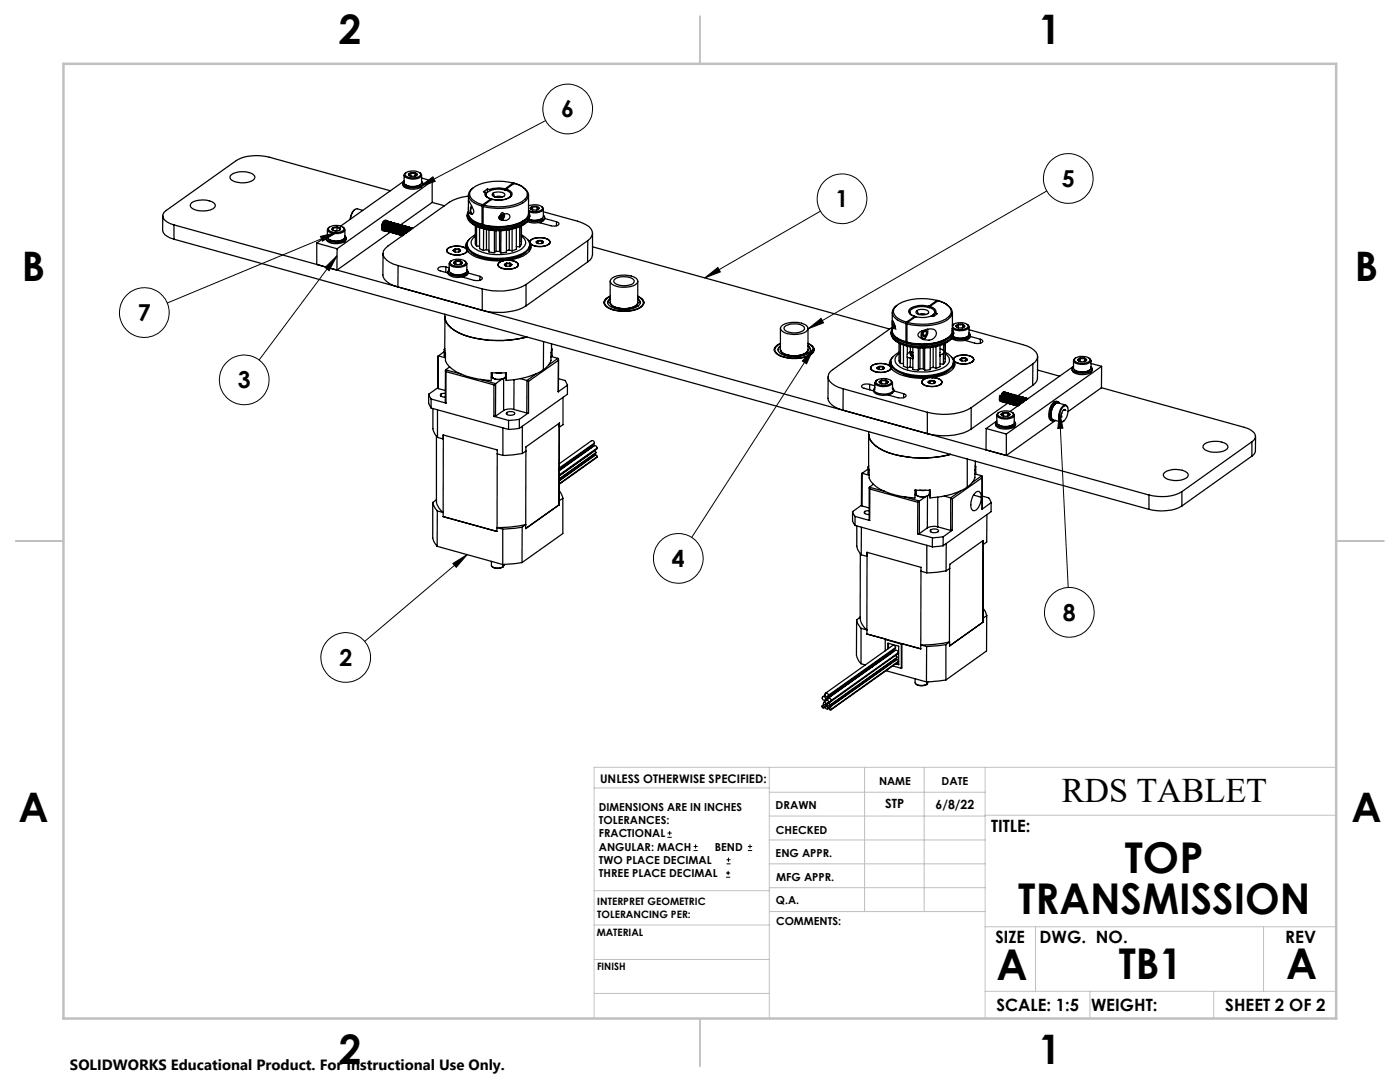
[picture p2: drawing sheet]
<svg xmlns="http://www.w3.org/2000/svg" width="279mm" height="216mm" viewBox="0 0 279 216" stroke-linecap="round" stroke-linejoin="round" font-family="sans-serif">
<g fill="none" stroke="#000" stroke-width=".2">
<path d="M83.7 37.3l2.7-2 .5 .9zM108.9 24.1l-25.2 13.2M208.9 38.1l-47.6 27.5M64 47.2l3.2-.8-2.9 1.7zM64.9 53.4l2.3-2.4-1.5 3zM67.2 46.4l-33.8 14.1M67.2 51l-15.5 20.8M140.7 55.5l2.6-2.1 .5 .9zM163.8 42.1l-23.1 13.4M161.3 65.6l2.6-2.1 .5 .9zM162.3 69.5l-1.3 3.1-.9-.6zM162.3 69.5l-24.3 37.7"/>
<path d="M211.5 82.2l.6 3.2-1 .1zM211.5 82.2l1.7 35M90.4 112.4l2.8-1.7-2.1 2.5zM93.2 110.7l-20.4 17.3M133.2 167.1h.9M133.2 166.2h.9M133.6 165.8v.9M138.4 169.7h.8M138.4 168.9h.8M138.8 168.5v.8M144.9 175h.8M144.9 174.2h.8"/>
<path d="M145 172.4h.8M145 171.6h.8M145.3 173.8v.8M145.4 171.1v.9M149.3 169.7h.8M149.3 168.9h.8M149.7 168.5v.8"/>
<circle cx="113.3" cy="21.7" r="5"/>
<circle cx="168" cy="39.7" r="5"/>
<circle cx="213.2" cy="35.6" r="5"/>
<circle cx="28.8" cy="62.4" r="5"/>
<circle cx="48.7" cy="75.8" r="5"/>
<circle cx="135.4" cy="111.4" r="5"/>
<circle cx="69" cy="131.2" r="5"/>
<circle cx="213.4" cy="122.2" r="5"/>
</g>
<g fill="none" stroke="#c0c0c0" stroke-width=".2">
<path d="M118.6 157.2h34.9M153.5 153.1v50.1M153.5 158.1h43.1M172.5 153.1v28.8M184.4 153.1v28.8M196.6 153.1v50.1M266.7 153.1h-148.1v50.1M118.6 177.7h35M153.5 167.6h43.1M153.5 162.8h43.1M153.5 172.4h43.1M153.5 177.1h43.1"/>
<path d="M196.6 162.7h70.1M118.6 198.2h34.9M118.6 191.5h34.9M118.6 184.6h35M153.6 181.9h43M196.6 197.8h70.1M196.6 184.9h70.1M206.7 184.9v12.9M217.5 197.8v5.4M242.2 197.8v5.4M252.2 184.9v12.9"/>
</g>
<path d="M139.7 3.2v9.5M3.1 107.9h9.6M266.7 107.9h9.5M139.7 203.2v9.6" fill="none" stroke="#c0c0c0" stroke-width=".25"/>
<path d="M12.7 12.7h254v190.5h-254z" fill="none" stroke="#c0c0c0" stroke-width=".5"/>
<path d="M140.7 55.5l2.6-2.1 .5 .9zM90.4 112.4l2.8-1.7-2.1 2.5zM64 47.2l3.2-.8-2.9 1.7zM83.7 37.3l2.7-2 .5 .9zM64.9 53.4l2.3-2.4-1.5 3zM161.3 65.6l2.6-2.1 .5 .9zM162.3 69.5l-1.3 3.1-.9-.6zM211.5 82.2l.6 3.2-1 .1z" fill="#000"/>
<g fill="none" stroke="#000" stroke-width=".25">
<path d="M46.2 34.9a4.3 4.3 0 0 1 4.4 0l.2 .3a.94 .94 0 0 1-.8 1 4.3 4.3 0 0 1-4-.5l-.1-.6zM77.9 38.1l-24.2-6.7a9.2 9.2 0 0 0-6.5 .6l-14 10a1.26 1.26 0 0 0-.7 1.2 1.26 1.26 0 0 0 .9 1.1l1.3 .6M80.4 36.6a.91 .91 0 0 0 1.1 1 2.99 2.99 0 0 0 2.8-.5l.1-.5M80.6 35v1.4a1.74 1.74 0 0 0 2.1 .8 1.38 1.38 0 0 0 1.4-.8v-1.4M80.6 36.2l-.2 .3a1.03 1.03 0 0 0 1.1 .9l1.1 .1a1.71 1.71 0 0 0 1.8-1l-.3-.3M80.6 36.1l-12.6 9M80.9 36.8a2.74 2.74 0 0 0 3 0M81 34.5a.49 .49 0 0 0-.2 .8 2.89 2.89 0 0 0 3.2-.1 .49 .49 0 0 0-.3-.7M81.1 34.4a2.56 2.56 0 0 1 2.9 .3 .96 .96 0 0 1-1.1 .8 2.14 2.14 0 0 1-2.1-.6zM81.5 34.8a1.19 1.19 0 0 0 1.8 0M81.5 34.8l.2 .3M82 34.5h.8"/>
<path d="M82 34.5l-.5 .3M82 34.5l.5 .1 .3-.1M82 34.5v.6M82.8 34.5l.5 .3M82.8 34.5v.6M83.3 34.8l-.3 .3M84.1 35.5l2.2 .6M86.3 36.1l-19 13.5M86.3 36.1v4.3M93.5 39.1l-.4 .1a8.6 8.6 0 0 0-3.4 1.2l-12.3 8.7a1.61 1.61 0 0 0-.2 2.8l1.3 .8 .9 .3M93.5 38.9v1.3M94.4 37.5a1.63 1.63 0 0 0-.9 1.7 1.63 1.63 0 0 0 1.2 1.3l1.5 .6"/>
<path d="M96.9 38.4l-.1 .4 .1 .3 1 .6M96.9 38.4l.1 .2M97 38.8l.4 .6 .6 .3M97.3 37.7l.3 .1M97.3 37.7l-.8 .6 .4 .1M97.3 37.7v.6M97.3 39.4l-.3-.5a2.53 2.53 0 0 1 2.8-1.2 2.24 2.24 0 0 1 2.2 1.1l-.3 .6M97.6 37.8l.3 .3M97.9 39.7l.2 .1M97.9 39.7l-1.6 1.2M98 39.8h.1M98.1 39.8h.1"/>
<path d="M98.4 38.6a2.2 2.2 0 0 1 2.4 .1v.2a1.93 1.93 0 0 1-2.6 .1v-.2zM98.4 38.6l.4 .7 .5-.1 .9 .1M100.8 37.7a6 6 0 0 0-3.2 .1M100.8 37.7l-.1 .3M101 37.7l1.6-1.1a3.5 3.5 0 0 1 2.6 1.9 2.23 2.23 0 0 1-1.8 2.1 11.5 11.5 0 0 1-6.8 .3M101 37.7a1.11 1.11 0 0 1 1.1 1.4 4 4 0 0 1-4 .7l-1.5 1.1M101 37.7l-.1 .3M102 38.9a2.74 2.74 0 0 1-3 1l-.8-.1M102 38.9h.1M102.4 36.5a10.3 10.3 0 0 0-8.1 1.1 1.47 1.47 0 0 0-.6 1.5 1.47 1.47 0 0 0 1.1 1.1l1.5 .7M102.4 36.5l.2 .2M102.4 36.5l-1.6 1.2"/>
<path d="M102.6 36.7h.1M102.6 36.5l1.8 .8M104.4 37.4a1.62 1.62 0 0 1 1.1 1.6 1.62 1.62 0 0 1-1.2 1.5 11 11 0 0 1-7.9 .7M105.5 38.9v3.7a2.23 2.23 0 0 1-1.5 1.7 12 12 0 0 1-7.6 .5M32.5 43.1v2.8a1.82 1.82 0 0 0 1.5 1.6l.7 .2M34.7 44.9l194.6 53.9M34.7 44.9v2.8M34.7 47.7l194.6 53.9M38.2 40.5a4.5 4.5 0 0 1 4.5 0l.2 .3a.95 .95 0 0 1-.9 1.1l-.5 .1a3.8 3.8 0 0 1-3.4-.7l-.1-.2zM63.2 48.5l4.1 1.1M63.2 48.5v4.3l4 1.1M65.1 47.5a.74 .74 0 0 0 .6 .9 3.4 3.4 0 0 0 3.3-.4l.1-.5"/>
<path d="M65.3 45.8v1.5a1.88 1.88 0 0 0 2.2 .8 1.34 1.34 0 0 0 1.3-.8v-1.4M65.3 47.1l-.2 .3a1.04 1.04 0 0 0 1 .9 2.92 2.92 0 0 0 2.9-.6l.1-.3-.3-.3M65.3 47l-2.1 1.5M65.5 47.7a2.7 2.7 0 0 0 3.1 0M65.7 45.3a2.53 2.53 0 0 1 3 .3 .93 .93 0 0 1-1.1 .8 2.17 2.17 0 0 1-2.1-.6zM65.7 45.3l-.3 .4a.85 .85 0 0 0 1 .8 2.13 2.13 0 0 0 2.4-.6l-.3-.6M66.3 45.8a1.4 1.4 0 0 0 1.4 .1M66.3 45.8l.1 .1M66.4 45.4l-.2 .2 .1 .2M66.4 45.4l-.1 .4M66.4 45.4v.5M67.2 45.3l.7 .2"/>
<path d="M67.2 45.3l-.8 .1M67.2 45.3l-.3 .2-.5-.1M67.2 45.3v.8M67.3 49.6l-.1 4.3M67.9 45.5v.3l-.2 .1M67.9 45.5l-.1 .4M70.8 41.8l-.1 .1a2.44 2.44 0 0 0-.8 1.8M72.4 42l-1.1-.3a2.05 2.05 0 0 0-1.4 2M76.2 45.9h.1M76.4 50.6v4.3a3.4 3.4 0 0 0 3 2.4M76.5 44.2l-.3 .8 .1 .7M76.5 46h.1"/>
<path d="M76.9 44a1.27 1.27 0 0 0-.4 2M77.1 44.2l-.1-.1a.81 .81 0 0 0-.7 1.1v.4l.3 .4M77.1 46.1h.1M77.2 44.1a1.32 1.32 0 0 0-.4 2h.1a1.28 1.28 0 0 1 .4-2l.1 .2M77.2 44.1h.1M77.3 44.1l-.3-.2a1.58 1.58 0 0 0-.7 2.1l.2 .1 .3-.1M77.5 44.2a1.27 1.27 0 0 0-.4 1.9M77.5 44.2h.1M77.7 44.3l-.2-.1a1.34 1.34 0 0 0-.3 1.9M77.7 46.3h.1M77.8 44.3a1.24 1.24 0 0 0-.3 1.9M77.8 44.2l.1 .1"/>
<path d="M77.9 46.3l-10.7 7.6M78 44.4v-.1a.81 .81 0 0 0-.8 1.1v.5l.3 .3M78.1 44.3a1.15 1.15 0 0 0-.4 2M78.2 44.6l-.4 .4-.1 .9M78.3 44.5l-.2-.2a1.42 1.42 0 0 0-.5 2h.4M78.3 46.5h.1M78.4 44.4a1.21 1.21 0 0 0-.3 2 1.28 1.28 0 0 1 .4-2l.1 .2M78.4 44.4h.1M78.6 44.8l-.3 .6 .1 .8M78.7 44.5h-.1a1.38 1.38 0 0 0-.3 2M78.9 44.7l-.1-.1a.85 .85 0 0 0-.8 1l.1 .5 .3 .4M78.9 46.6h.1"/>
<path d="M79 44.6a1.28 1.28 0 0 0-.4 2 1.34 1.34 0 0 1 .4-2l.2 .2M79.2 45a1.21 1.21 0 0 0-.1 1.4M79.3 44.7h-.1a1.38 1.38 0 0 0-.3 1.9M79.3 44.7h.1M79.4 57.3l16.8 4.6M79.4 53l16.8 4.6M79.4 53v4.3M79.5 44.8l-.2-.1a1.28 1.28 0 0 0-.3 1.9M79.5 46.8h.1M79.6 44.8a1.26 1.26 0 0 0-.4 1.9M79.8 44.9l-.1-.1a.81 .81 0 0 0-.7 1.1v.5l.2 .3M79.9 44.8a1.26 1.26 0 0 0-.4 2"/>
<path d="M79.9 44.8h.1M80.1 45l-.2-.2a1.28 1.28 0 0 0-.3 2M80.1 47h.1M80.2 44.9a1.24 1.24 0 0 0-.4 2 1.34 1.34 0 0 1 .4-2l.2 .2M80.2 44.9h.1M80.2 45.2l-.3 .4-.1 .9M80.5 45a1.24 1.24 0 0 0-.4 2M80.7 45.2l-.1-.1a.81 .81 0 0 0-.8 1l.1 .5 .3 .4M80.8 45.1a1.15 1.15 0 0 0-.4 1.9M81 45.3l-.1-.1a.86 .86 0 0 0-.8 1l.2 .8M81.1 45.2h-.1a1.46 1.46 0 0 0-.5 1.7M81.1 45.2h.1"/>
<path d="M81.3 45.3l-.2-.1a1.43 1.43 0 0 0-.6 1.7M81.4 45.3l-.1-.1a1.3 1.3 0 0 0-.6 1.6M81.4 45.2v.1M81.6 45.4l-.1-.1a.81 .81 0 0 0-.8 1.1v.3M81.7 45.3h-.1a1.15 1.15 0 0 0-.6 1.3v-.5l.3-.5M81.8 45.5l-.1-.2a1.15 1.15 0 0 0-.7 1.2M82 45.4l-.4 .3-.3 .6M82 45.4h.1M82.2 45.6l-.2-.2-.4 .2-.2 .7M82.3 45.5h-.3l-.3 .5M82.3 45.5h.1M82.4 45.5l-.3 .1-.3 .4"/>
<path d="M86.3 40.4l-6.4 4.5M86.3 40.4l2.4 .7M89 53.3a1.09 1.09 0 0 0-1.6 .5l.4 .2 1.6 .5M89 53.3l.6 .1M89 53.3v1.1M89.2 50l.2 .4M89.3 49.7a3.4 3.4 0 0 1 3.7-.1l.2 .3a.96 .96 0 0 1-1.1 .9 3.2 3.2 0 0 1-2.8-.6zM89.4 54.5a1.96 1.96 0 0 0 2.3 .9 1.85 1.85 0 0 0 1.7-.9M89.4 54.2v.3M89.6 52.6v1.4a2.38 2.38 0 0 0 3.4 .4l.2-.3v-1.5M89.6 53.8l-.2 .3a1.03 1.03 0 0 0 1.1 .9 2.99 2.99 0 0 0 2.8-.6l.1-.2-.2-.4M89.9 54.4a2.74 2.74 0 0 0 3 0"/>
<path d="M90 52.1a.52 .52 0 0 0-.2 .8 2.7 2.7 0 0 0 3.4-.3l-.4-.5M90.1 52a2.55 2.55 0 0 1 2.9 .3 .93 .93 0 0 1-1.1 .8 2.32 2.32 0 0 1-2-.6zM90.5 50a.98 .98 0 0 0 1.4 0M90.5 50l.1 .2M90.6 52.4a1.15 1.15 0 0 0 1.7 0M90.6 52.4l.2 .3M90.8 49.7h.8M90.8 49.7l-.3 .3M90.8 49.7l.4 .1 .4-.1M90.8 49.7v.6M91 52.1h.9M91 52.1l-.3 .1-.1 .2"/>
<path d="M91 52.1l-.4 .3M91 52.1v.6M91.6 49.7l.3 .3M91.6 49.7v.6M91.9 52.1l.4 .3M91.9 52.1v.6M91.9 50l-.2 .2M92.3 52.4l-.2 .3M92.4 55.3h.1M93 49.5a3.5 3.5 0 0 0-3.8 .3 .81 .81 0 0 0 .8 .9 3.3 3.3 0 0 0 3.1-.4l.1-.2M93 49.5v.1M93.2 50.1l-.2 .3"/>
<path d="M93.2 50v.1M93.2 48.8a2.25 2.25 0 0 0 1.7 2.1 11.9 11.9 0 0 0 10-.5 1.78 1.78 0 0 0 .8-1.6M93.2 49l-.2 .6M93.2 50.1a6.9 6.9 0 0 0 4.9 1.9h2.3M93.2 42.9a1.63 1.63 0 0 0 1.1 1.8 11.4 11.4 0 0 0 10.6-.2 1.78 1.78 0 0 0 .8-1.6M93.3 49.1l-.1 .7 .2 .5M93.4 54.2v.3M93.4 54.5l2.4 .6M93.5 41.3a2.53 2.53 0 0 0 1.9 3.2l.8 .3M93.5 42.4a2.21 2.21 0 0 0 1.9 2.3 11.4 11.4 0 0 0 9.2-.5 1.59 1.59 0 0 0 .9-1.8M93.5 42.1a1.47 1.47 0 0 0 .5 2.1 10.9 10.9 0 0 0 8.3 1.2 4.1 4.1 0 0 0 3.4-2.2l-.2-1M93.5 47.9a1.54 1.54 0 0 0-.5 1.6"/>
<path d="M93.5 40l.8 1.6a.58 .58 0 0 1 .2 .8 .58 .58 0 0 1-.9 .1l-.1-.8zM93.7 47.7a1.59 1.59 0 0 0 .6 2.6 11.5 11.5 0 0 0 10.6-.1 1.49 1.49 0 0 0 .4-2.4M93.7 44.1a7.7 7.7 0 0 0 5.8 1.9 7.7 7.7 0 0 0 5.8-1.9M94.1 41.1l-.2 .9 .1 .5M94.1 41.1a1.34 1.34 0 0 0 .2 1.7M94.1 50.4a10.7 10.7 0 0 0 10.7 0M94.6 44.2l1.7 .7M94.9 45v3.7l.2 .4M94.9 46.8l-1.2 .9M94.9 47.1a1.4 1.4 0 0 0-.9 1.3 1.4 1.4 0 0 0 .9 1.3 10 10 0 0 0 9.1 .1 1.48 1.48 0 0 0 .7-2.1l-.6-.6M95.1 49.1h.6M95.1 45.2v3.9"/>
<path d="M95.7 45.4v4.2l.8 .4M95.8 55.1l.4 .3 .1 .2a1.53 1.53 0 0 1-1.6 .4l-2.4-.7M95.8 55.1v.9M96.2 44.8l.1 .1 .1-.1M96.2 41.1v3.7M96.2 57.6v4.3M96.3 40.9l-.1 .2M96.4 41.2v3.6M96.5 45.6v4.4M96.6 40.9l-.2 .3M97.1 49.8l-.6 .2M97.1 49.8l.5 .2"/>
<path d="M97.1 45.8v4M97.6 45.9v4.4l1.1 .1M98.7 46v4.4M99 50.2l-.3 .2M99 50.2h.7M99 46v4.2M99.4 52.8l.2 .5M99.6 43.1l.1 .5 .1 .2M99.7 50.2l.2 .2M99.7 46v4.2M99.8 52.3a3.2 3.2 0 0 1 3.6 .4 .96 .96 0 0 1-1.1 .9 3.1 3.1 0 0 1-2.8-.5l-.1-.3zM99.8 43.1a1.29 1.29 0 0 1 1.9 0 1.09 1.09 0 0 1-.9 .9 1.09 1.09 0 0 1-1.1-.6z"/>
<path d="M99.8 43.4l.3 .4 .3-.1M99.8 43.4l.1 .4M99.8 43.1l-.2 .3 .1 .4a.84 .84 0 0 0 .6-1.4 1.08 1.08 0 0 0-.4 1.5M99.9 43l-.1 .4M100 46l-.1 4.4M100.1 42.9l-.1 .7 .2 .1M100.1 42.9a.46 .46 0 0 0-.2 .5 .46 .46 0 0 0 .4 .3h.1M100.4 43.7l-.3 .2M100.4 52h.1M100.4 42.8l.1-.1a.57 .57 0 0 1-.3 1v-.7zM100.4 43.7h.1M100.6 42.7v.1"/>
<path d="M100.7 52.8a.98 .98 0 0 0 1.4 0M100.7 52.8l.2 .2M101.1 52.5h.7M101.1 52.5l-.4 .3M101.1 52.5l.3 .1 .4-.1M101.1 45.9v4.4l-1.2 .1M101.1 52.5v.6M101.5 51.9a1.91 1.91 0 0 1 1.9 .9 1.26 1.26 0 0 1-1.2 .9h-.6a2.38 2.38 0 0 1-2.2-.7 .94 .94 0 0 1 1-1M101.5 51.9l-.1 .1M101.6 49.9l-.5 .1M101.6 49.9l.6 .2M101.6 45.8v4.1"/>
<path d="M101.8 52.5l.3 .3M101.8 52.5v.6M102.1 52.8l-.1 .2M102.2 45.7v4.4M103 45.5v4.2l-.8 .4M103 49.2h.7M103.4 52.8l-.2 .5M103.7 45.2v4M104 45.1v3.7l-.3 .4M104.1 46.9l1.1 .8M104.1 45l-.1 3.2M104.6 44a10.3 10.3 0 0 1-8.1 .9l-.1-.1"/>
<path d="M105 56.8a11.8 11.8 0 0 1-8.8 .8M105 56.8v4.2M105.4 47.9l.3 .4M105.5 41.1l.2-.1a2.33 2.33 0 0 1 2.6 .5 .89 .89 0 0 1-1.1 .7h-1.1l-.6-.2M105.6 49.2v.9M105.7 49l.2 .5M105.7 48.3l.2 .5M105.7 48.3a2.4 2.4 0 0 1 2.6-.9 1.24 1.24 0 0 1 1.4 1.1 3.3 3.3 0 0 1-3.7 .3M105.8 41.5l.5 .4M105.8 41.5l.2 .3M105.8 48a3.4 3.4 0 0 1 3.8-.1l.1 .3a.96 .96 0 0 1-1 .9 3.2 3.2 0 0 1-2.9-.6zM105.9 48.6l.1 .2"/>
<path d="M106 48.8a1.8 1.8 0 0 1-1 1.9 8.4 8.4 0 0 1-3.5 1.2M106.3 41.2h.9M106.3 41.2l-.5 .3M106.3 41.2l.5 .1 .4-.1M106.3 41.2v.7M107 48.3l.4 .3M107 48.3l.2 .2M107.2 41.2l.4 .4M107.2 41.2v.7M107.4 48h.7M107.4 48l-.4 .3M107.4 48v.6"/>
<path d="M107.6 41.6a1.18 1.18 0 0 1-1.3 .3M107.6 41.6l-.2 .2M107.7 44.4h.1M108.1 41.2a.49 .49 0 0 1 .2 .8 2.9 2.9 0 0 1-2.7 .3M108.1 48l.3 .3M108.1 48v.6M108.2 43.6a2.82 2.82 0 0 1-2.6 .2M108.4 41.7v1.5a2.32 2.32 0 0 1-2.8 .5M108.4 42.9l.3 .4a1.07 1.07 0 0 1-1.2 .8 3.8 3.8 0 0 1-2.1-.1M108.4 48.3a.98 .98 0 0 1-1 .3M108.4 48.3l-.1 .2M108.4 42.3l6.9 1.8a4.5 4.5 0 0 1 2.9 2 1.71 1.71 0 0 1-.9 1.9"/>
<path d="M108.7 43.6a2.05 2.05 0 0 1-2.4 .9l-1.1-.3M108.7 43.3v.3M108.7 43.6l2.4 .6M109.7 48.3l-.2 .5M111.1 44.2l.3 .2 .1 .3a1.35 1.35 0 0 1-1.5 .3l-2.4-.6M111.1 44.2v.8M117.3 52.3l-12.3 8.7M117.3 48l-12.3 8.8M117.3 48v4.3M118.3 46.5v4.3a1.75 1.75 0 0 1-1 1.5M118.3 49.2l59.2 16.5M121 59.6l-.5 .9"/>
<path d="M121.1 59.5v.1M121.8 59.2a1.33 1.33 0 0 0-1 1.6 5.9 5.9 0 0 0 6 1 1.77 1.77 0 0 0 1.6-1.7l-.6-.7-.5-.2M121.8 59.6a.81 .81 0 0 0-.2 1.4 5.8 5.8 0 0 0 5.8 .1 .8 .8 0 0 0 .4-.8 .8 .8 0 0 0-.5-.7M121.8 59.7l-.4 .3-.1 .4M121.8 56.1v4.3a1.91 1.91 0 0 0 2.1 1.2 3.8 3.8 0 0 0 3.3-.9l.1-4.6M121.8 59.1a1.24 1.24 0 0 0-1 1.9 6.7 6.7 0 0 0 7.4 .1 1.05 1.05 0 0 0 .3-1.1 1.05 1.05 0 0 0-.9-.7l-.3-.2M121.9 55.7a4.6 4.6 0 0 1 5.1-.2l.2 .3a.9 .9 0 0 1-.8 1.2l-.6 .2a4.9 4.9 0 0 1-3.7-.5l-.3-.6zM122.6 55.8a3.5 3.5 0 0 1 3.8-.1l.2 .3a.96 .96 0 0 1-1.1 .9 3.2 3.2 0 0 1-2.9-.6zM127.3 59.7l.4 .4 .1 .3M127.9 59.5l.1 .1M128 59.6l.5 .9M187 59.9a10.4 10.4 0 0 0-8.1 1.1 1.5 1.5 0 0 0-.6 1.5 1.5 1.5 0 0 0 1.1 1.1l1.5 .7"/>
<path d="M187 59.9l.1 .2M187 59.9l-1.6 1.2M187.2 60l1.7 .7M85.5 78.7l.5 .9M85.5 78.7v1.8l.5 .9M86 79.6v1.8M86 79.6l3 .8M87.3 77.4l-1.8 1.3M87.5 77.5l1.4 .4M87.5 71l-.2 .1v6.4h.2M87.5 71l1.4 .4M87.5 71v6.5"/>
<path d="M88 78.6l-.1 .2a.71 .71 0 0 0 1 .4M88 78.6v.5M88.7 69.7v1.3l.2 .3M88.7 70.2l-1.2 .8M88.8 69.5l-.1 .2 .1 .3M88.8 63.2a4.1 4.1 0 0 0 2.9 3.3 21.1 21.1 0 0 0 13.4 .7M88.8 63.2v6.7l.1 .5a2.91 2.91 0 0 0 1.4 3.3 14.2 14.2 0 0 0 7.7 2.3v-1.6h3M88.8 62.7v.5M88.8 71.3h.1M88.9 73.9v6.5h.1M88.9 78.5l-.9 .1M88.9 73.8l.1 .4"/>
<path d="M88.9 73.8l3.1 .8M89 74.2l9.6 2.6M89 74.2v6.2M89.7 73.2l-.8 .6M95.9 75.7l3 .9M98.1 75.1l-.1 .2M98.1 74.4l.1 .9M98.2 74.4v.9M98.3 75.4a2.31 2.31 0 0 0 2.4 0M98.6 76.8v6.3M98.9 76.6l-.3 .2M98.9 76.6v6.4"/>
<path d="M99 74.4h1.1M100.1 75.7l-1.2 .9M100.5 75.6v6.3M100.9 75.1l.1 .3M100.9 74.4v.7a1.21 1.21 0 0 1-1.4 .6h-.5l-.8-.4M100.9 75.2h.1M101 75.4v.5M101 74.4v1.5M101 74.4v1M102.6 75.8v5.9M103.9 75.6l1.3 .3M105 61a11.8 11.8 0 0 1-8.8 .9"/>
<path d="M105.2 75.9l.3 .2M105.2 75.9l-.1 6.5M105.5 76.1v6.3M107 74.6l-1.8 1.3M108.4 73.8a14.9 14.9 0 0 1-7.4 2.1M108.5 68.2l-.1 5.6M110.1 68.6l-.1 3.3a3.5 3.5 0 0 1-1.6 1.9M110.1 69.4l.1 .3-.1 .2M110.1 71.2l1.2 .3M110.2 69.7v1.2l-.2 .3M111.3 71.5l.1 .4M111.3 71.5l-1.8 1.3"/>
<path d="M111.4 75.6l1.3 .3 .5 1M111.4 71.9l-5.9 4.2M111.4 71.9v6.3M111.5 71.8l-.1 6.4M112.4 79.3v5.4l-.7 .5v-.8l-6.7 4.8v.8M113.2 76.9l-1.8 1.3M113.2 76.9v1.8l-9.6 6.8M121.8 60.4a1.42 1.42 0 0 0 1.3 1 4.5 4.5 0 0 0 4.1-.7l.1-.3M121.8 60.3a1.26 1.26 0 0 0 1.4 1.1 4.3 4.3 0 0 0 4-.7l.1-.4M155.2 68.9l-.4 .3-.3 .7M155.8 69.8a1.42 1.42 0 0 0 1.3 1 4.5 4.5 0 0 0 4-.7l.2-.3M155.8 68.6a1.28 1.28 0 0 0-1 1.6 4.6 4.6 0 0 0 3.6 1.3 4.6 4.6 0 0 0 3.8-1.2 .93 .93 0 0 0-.5-1.4l-.4-.3"/>
<path d="M155.8 69a.9 .9 0 0 0-.5 1 .9 .9 0 0 0 .7 .7 5.8 5.8 0 0 0 5.3-.2 .8 .8 0 0 0 .4-.8 .8 .8 0 0 0-.4-.7l.4 .5v.3M155.8 69.7a1.04 1.04 0 0 0 .8 1 4.7 4.7 0 0 0 4.6-.6l.1-.4M155.8 69.1l-.5 .7M155.8 68.5a1.24 1.24 0 0 0-1 1.9 6.7 6.7 0 0 0 5.7 .9 2.16 2.16 0 0 0 2-1.6 1.68 1.68 0 0 0-1.2-1.2M155.8 65.5v4.3M155.9 65.2a4.6 4.6 0 0 1 5-.3l.3 .4a.92 .92 0 0 1-.8 1.1 4.6 4.6 0 0 1-4.6-.6v-.3zM156.6 65.2a3.6 3.6 0 0 1 3.8 0l.1 .2a1.02 1.02 0 0 1-1 .9 3.2 3.2 0 0 1-3-.5zM161.3 65.5v4.3a1.42 1.42 0 0 1-1.4 1.1 4.5 4.5 0 0 1-4-.7l-.1-.4M161.9 68.9l.1 .1M162 69l.5 .9M165.3 75.2l-.1 4.3a3.4 3.4 0 0 0 3 2.3M168.3 77.6l16.8 4.7"/>
<path d="M168.3 77.6l-.1 4.2M173.6 76.7l-.4-.1a.97 .97 0 0 0-1.3 .6l.2 .2 2.2 .6M173.6 76.7l1 .3M173.6 76.7v1.1M173.8 73.4l.2 .5M174 73a3.4 3.4 0 0 1 3.7 .2l.1 .2a2.31 2.31 0 0 1-2.5 .9 1.83 1.83 0 0 1-1.5-.8zM174.3 78a1.96 1.96 0 0 0 2.3 .9 1.85 1.85 0 0 0 1.8-.9M174.3 77.8v.2M174.6 77.3l-.2 .3a1.03 1.03 0 0 0 1 .9 2.99 2.99 0 0 0 2.9-.5l.1-.3-.3-.4M174.6 76.4v1.4M174.8 76.1a2.42 2.42 0 0 1 3.1 0 .89 .89 0 0 1-1.1 .8 2.08 2.08 0 0 1-2-.6zM175 75.9a.5 .5 0 0 0-.2 .8 2.7 2.7 0 0 0 3.3-.3l-.4-.5"/>
<path d="M175 73.4l.4 .3M175 73.4l.2 .2M175.4 73.7h.7M175.4 73.1l-.4 .3M175.4 73.1h.7M175.4 73.1l.4 .1 .3-.1M175.4 73.1v.6M175.5 76.2a1.23 1.23 0 0 0 1.7 0M175.5 76.2l.2 .3M175.9 75.9h.9M175.9 75.9l-.4 .3M175.9 75.9l.5 .1 .4-.1"/>
<path d="M175.9 75.9v.7M176.1 73.1l.4 .3M176.1 73.1v.6M176.5 73.4l-.4 .3M176.5 73.4l-.2 .2M176.8 75.9l.4 .3M176.8 75.9l.2 .3h.2M176.8 75.9v.7M177.2 76.2l-.2 .3M177.3 78.8h.1M177.6 73a3.4 3.4 0 0 0-3.8 .2l-.1 .3a2.5 2.5 0 0 0 2.7 .8 1.55 1.55 0 0 0 1.4-.8M177.6 73v.1"/>
<path d="M177.8 73.4l-.2 .5M177.8 73.4v.1M177.8 73.5a7.1 7.1 0 0 0 4.9 1.9l2.3 .1M177.8 66.3a2.47 2.47 0 0 0 2.1 2.3 11.7 11.7 0 0 0 9.3-.5 1.9 1.9 0 0 0 1.1-1.7M177.8 72.2a2.48 2.48 0 0 0 2.1 2.3 12.1 12.1 0 0 0 9.3-.5 1.9 1.9 0 0 0 1.1-1.8M177.8 72.4l-.2 .5M177.9 72.7l-.1 .6 .2 .4M178 65.3l-11.8 8.4a1.58 1.58 0 0 0-.2 2.8l1.4 .8 .9 .3M178 65.8a1.8 1.8 0 0 0 1.3 2 11.3 11.3 0 0 0 9.9-.2 1.54 1.54 0 0 0 .8-1.8M178.1 62.3l-.1 3.7a2.56 2.56 0 0 0 2 1.9l.8 .3M178.1 71.3a1.57 1.57 0 0 0-.5 1.7M178.1 64h.1a1.61 1.61 0 0 1 .3 1.6l-.3-.4z"/>
<path d="M178.1 76.4v1.4M178.2 71.2a1.51 1.51 0 0 0 .4 2.4 11.4 11.4 0 0 0 10.6 .2 1.58 1.58 0 0 0 .7-2.6M178.3 67.6a9.5 9.5 0 0 0 8 1.7 6.9 6.9 0 0 0 3.5-1.7M178.4 77.8v.2M178.4 78l1.9 .6M178.5 64.6l-.1 .5 .1 .3M178.5 64.7v.8M178.6 64.9v.5M178.6 65.1v.4l.2 .2M179 61a1.57 1.57 0 0 0-.9 1.5 1.57 1.57 0 0 0 1 1.4l1.7 .7M179.1 67.6l1.8 .8M179.4 68.5v3.5l.3 .5"/>
<path d="M179.5 70.2l-1.3 1M179.5 70.5a1.37 1.37 0 0 0-.3 2.4 9.2 9.2 0 0 0 7.6 1 3.8 3.8 0 0 0 2.6-1.7 1.5 1.5 0 0 0-.7-1.6M179.7 72.5h.6M179.7 68.6v3.9M180.3 68.8v4.2l.8 .4M180.3 78.6l.5 .2v.2a1.41 1.41 0 0 1-1.6 .4l-2-.6M180.3 78.6v.8M180.8 68.2v.1h.2M180.8 64.6v3.6M180.9 64.3l-.1 .3M181 64.6v3.7M181.1 70.6v.7"/>
<path d="M181.1 71.3l.6 .1M181.1 69.1v1.5M181.1 71.3v2.1M181.1 64.3l-.1 .3M181.6 62.3a1.51 1.51 0 0 0 1.1 .9M181.6 73.2l-.5 .2M181.6 73.2l.6 .2M181.7 70.2l-.6 .4M181.7 70.2l.5 .1M181.7 71.4l.4 .2M181.7 69.2v1M181.7 71.4l-.1 1.8"/>
<path d="M181.7 70.2a.85 .85 0 0 0 .5 1.1M181.8 70.6l.2 .4M181.9 62.8l-.3-.5a1.42 1.42 0 0 1 1.4-1 4 4 0 0 1 3.4 .6l.1 .7-.3 .3M182 71l.2 .1M182 70.5l.2 .4M182 70.5l-.2 .1M182.1 70.2a.51 .51 0 0 0-.4 .6 .51 .51 0 0 0 .6 .4M182.1 70.4l-.1 .1M182.2 71.6v2.1l1.1 .1M182.2 70.9l.1 .3-.1 .4M182.2 69.3v1.6M182.2 70.4l-.2-.1-.2 .3"/>
<path d="M182.2 70.9l-.2 .1M182.5 63.1l.1 .2M182.5 63.1l-1.6 1.2M182.6 63.3h.1M183 62a2.13 2.13 0 0 1 2.3 .2v.2a1.97 1.97 0 0 1-2.5 0zM183 62l.3 .8 .6-.2 .9 .2M183.3 69.4v4.4M183.3 66.5a3.3 3.3 0 0 1 3.2-.7 1.3 1.3 0 0 1 .1 1.5 1.3 1.3 0 0 1-1.4 .6 1.88 1.88 0 0 1-2-1.1zM183.6 73.6l-.3 .2M183.6 73.6h.7M183.6 69.4v4.2M184 76.2l.2 .5"/>
<path d="M184 66a1.56 1.56 0 0 0 0 1.6M184.2 66.8l.2 .4 .3-.2M184.2 66.8l.5 .2M184.2 75.8a3.2 3.2 0 0 1 3.7 .2l.1 .3a2.23 2.23 0 0 1-2.5 .8 1.61 1.61 0 0 1-1.5-.8zM184.3 73.6l.2 .3M184.3 69.5v4.1M184.4 66.1l.4-.3 .2 .5M184.4 66.1l-.2 .7M184.4 66.1l.6 .2M184.5 69.4v4.5M184.6 67.5l-.5 .2M185 75.5h.1"/>
<path d="M185 66.3l-.3 .7M185.1 65.7v.1a1.76 1.76 0 0 1-.7 1.8 1.19 1.19 0 0 1-.1-1.7M185.2 76.2a1.02 1.02 0 0 0 1.5 .1M185.2 76.2l.2 .2M185.4 61.1a4.4 4.4 0 0 0-3.9 .7 .8 .8 0 0 0 .5 1.1l.5 .2M185.4 61.1l-.1 .3M185.6 61.1l1.6-1.1a3.5 3.5 0 0 1 2.6 1.9 2.32 2.32 0 0 1-1.8 2.1 11.5 11.5 0 0 1-6.9 .3M185.6 61.1a1.07 1.07 0 0 1 1.1 1.4M185.6 61.1l-.1 .4M185.6 76l-.4 .2M185.6 76h.8M185.6 76v.5"/>
<path d="M185.7 69.4l-.1 4.4-1.1 .1M186.1 75.4a2 2 0 0 1 1.9 .8 2.23 2.23 0 0 1-2.5 .9 1.4 1.4 0 0 1-1.6-1l.2-.3 .9-.3M186.1 75.4h-.2M186.2 62.9l-.4 .2M186.2 62.9v.2M186.2 73.3l-.6 .1M186.2 73.3l.6 .2M186.2 69.3v4M186.4 76l.3 .3M186.4 76v.5M186.5 62.3v.3M186.5 62.3h.1"/>
<path d="M186.7 76.3l-.2 .1M186.7 62.5l.4 .1-.8 .5-.4-.1a5.2 5.2 0 0 1-3.2 .2l-1.6 1.1M186.7 62.5l-.2 .1v.4M186.8 69.1v4.4M187.1 60.1h.1M187.6 68.9v4.3l-.8 .3M187.6 69.6l.7 .3M187.6 72.6l.7 .1M188 76.2l-.3 .5M188.3 69.9v.7M188.3 70.6l-.7 .2M188.3 70.6v2.1"/>
<path d="M188.3 68.7v1.2M188.6 71.6h.1M188.7 70.3l1.1 .9M188.7 68.5l-.1 3.7-.3 .5M189 60.9a1.62 1.62 0 0 1 1.1 1.5 1.62 1.62 0 0 1-1.2 1.5 11.1 11.1 0 0 1-7.9 .7M189.2 67.4a10.2 10.2 0 0 1-8.1 1l-.1-.1M189.4 73.9a10.9 10.9 0 0 1-9 .9M190 71.3l.3 .4M190.1 64.9h.1M190.1 62.4v2.3a2.7 2.7 0 0 1-2.3 3.4 12 12 0 0 1-6.8 .2M190.1 64.9a2.42 2.42 0 0 1 3.1 .1 .89 .89 0 0 1-1 .7 2.08 2.08 0 0 1-2.1-.5zM190.3 72.4l.2 .6"/>
<path d="M190.3 72.7l-.1 .8M190.3 71.7a2.3 2.3 0 0 1 2.6-.8 1.19 1.19 0 0 1 1.4 1 3.3 3.3 0 0 1-3.8 .3M190.3 64.7l-.2 .2M190.3 71.7v.1M190.3 71.8l.2 .4M190.5 72.1v.1M190.5 71.3a3.2 3.2 0 0 1 3.7 .2l.1 .3a1.67 1.67 0 0 1-1.9 .8 2.24 2.24 0 0 1-2.1-.8zM190.5 72.2a1.71 1.71 0 0 1-.9 1.9 8.8 8.8 0 0 1-3.5 1.3M190.8 65.1a1.19 1.19 0 0 0 1.7 0M190.8 65.1l.2 .2M191.2 64.7h.9M191.2 64.7l-.4 .4"/>
<path d="M191.2 64.7l.5 .1 .4-.1M191.2 64.7v.7M191.6 71.7a1.02 1.02 0 0 0 1.4 .1M191.6 71.7l.2 .3M192 71.4l-.4 .3M192 71.4l.7 .1M192 71.4v.6M192.1 64.7l.4 .4M192.1 64.7v.7M192.5 65.1l-.2 .2M192.7 67.9h.1M192.7 71.5l.3 .3"/>
<path d="M192.7 71.5v.5M193 64.7a.49 .49 0 0 1 .3 .8 2.96 2.96 0 0 1-3.3 0 1.48 1.48 0 0 1-.5 2.2 11.5 11.5 0 0 1-10.6 .2 1.61 1.61 0 0 1-.9-2.4M193 71.8l-.1 .2M193.4 65.2v1.5a2.24 2.24 0 0 1-2.5 .7l-.7-.3a2.77 2.77 0 0 0 3 0M193.4 66.4l.2 .5a2.45 2.45 0 0 1-2.6 .8l-1-.3M193.4 65.8l10.7 3a3.3 3.3 0 0 1 3 2.4l-.5 1-.5 .4M193.6 67.1a.97 .97 0 0 1-.8 .8 3.5 3.5 0 0 1-2.9-.3M193.6 66.9v.2M193.6 67.1l2.1 .6M194.3 71.7l-.2 .5M195.7 67.7l.3 .1 .1 .4a1.38 1.38 0 0 1-1.6 .3l-2-.6M195.7 67.7v.8"/>
<path d="M199.4 79.8l.3 .3M199.5 78.9a1.01 1.01 0 0 0 .2 1.2M200.4 78.2a1.29 1.29 0 0 0-.4 2M200.6 78.5l-.3-.3a1.46 1.46 0 0 0-.3 2h.1M200.7 78.3a1.32 1.32 0 0 0-.4 2M200.7 78.3h.1M200.7 78.3a1.22 1.22 0 0 0-.4 2M201.1 78.5h.2a1.22 1.22 0 0 0-.4 1.9 1.19 1.19 0 0 1 .2-1.9zM201.3 78.5h.1M201.6 78.8l.3-.2a1.3 1.3 0 0 0-.4 2 1.23 1.23 0 0 1 .1-1.8zM201.6 78.5a1.23 1.23 0 0 0-.4 2 1.29 1.29 0 0 1 .4-1.9M202.2 78.7a1.2 1.2 0 0 0-.4 1.9"/>
<path d="M202.2 78.7a1.29 1.29 0 0 0-.4 1.9M202.5 78.8a1.25 1.25 0 0 0-.4 2M202.5 78.8a1.29 1.29 0 0 0-.4 2M203.1 79a1.29 1.29 0 0 0-.4 1.9M203.4 79.1a1.32 1.32 0 0 0-.5 1.9h.2a1.37 1.37 0 0 1 .6-1.9 1.39 1.39 0 0 0-.5 1.9M203.4 79a1.23 1.23 0 0 0-.4 2M204 79.2h-.1a1.57 1.57 0 0 0-.6 1.7M204 79.2h-.1a1.27 1.27 0 0 0-.6 1.7M204.5 79.4l-.4 .3-.2 .8M204.5 79.4h.1M204.6 79.4h-.1a1.1 1.1 0 0 0-.6 1M204.9 79.5a.65 .65 0 0 0-.6 .7"/>
<path d="M204.9 79.4l-.4 .2-.3 .6M205.1 79.5l-.4 .4M205.1 79.5h.1M205.2 79.6l-.4 .2M206.1 76.9l-3 2.1a1.25 1.25 0 0 0-.4 1.9M206.1 72.6l-12.3 8.8M206.1 72.6v4.3M207.1 71.2l-.1 4.2a1.66 1.66 0 0 1-.9 1.5M207.1 73.8l4.4 1.3M214 73.6a.7 .7 0 0 0 .4 .8 3.5 3.5 0 0 0 3.4-.2l.2-.6M214.2 72v1.5a2.54 2.54 0 0 0 3.1 .4l.4-.4v-1.5M214.2 73.2l-.2 .5a2.33 2.33 0 0 0 2.5 .7 1.25 1.25 0 0 0 1.4-1l-.2-.2"/>
<path d="M214.2 73.1l-12.6 9M214.5 73.8a2.65 2.65 0 0 0 3 0M214.6 71.4a.54 .54 0 0 0-.2 .9 2.7 2.7 0 0 0 3.3-.3l-.4-.5M214.6 71.4a2.99 2.99 0 0 1 2.8 .1l.1 .2a.89 .89 0 0 1-1 .8 2.14 2.14 0 0 1-2.1-.6zM215.1 71.8a1.19 1.19 0 0 0 1.8 0M215.1 71.8l.2 .3M215.6 71.5h.8M215.6 71.5h-.3l-.2 .3M215.6 71.5l-.5 .3M215.6 71.5l.4 .1 .4-.1M215.6 71.5v.6M216.4 71.5l.5 .3"/>
<path d="M216.4 71.5v.6M216.9 71.8l-.3 .3M217.7 72.5l2.2 .6M219.8 77.4l28.5 7.9a2.81 2.81 0 0 1 2.2 1.7v.4l-.7 .8M219.8 77.4l-6.7 4.7M219.9 73.1l-19.1 13.5M219.9 73.1l-.1 4.3M86 81.4l15.5 4.3M86.4 81.5v4l.4 1.1 .5 .7M87.1 99.7a3.3 3.3 0 0 0 1.3 2.6l-1.1-.3M87.1 87.1v12.9M87.1 99.7l-.7 .6"/>
<path d="M87.1 99.7v.2M87.3 87.3l1.1 .3M87.3 81.8v5.5M88.4 86.8l10.8 3v16.2l-10.8-2.9zM98.6 83.1l2.9 .8M98.9 83l-.3 .1M99.2 90.6l1.2 .3M100.4 85.4v5.5M100.5 81.9l-1.6 1.1M101.2 82.3l.5-.2 .6 .1 .4 .3a1.13 1.13 0 0 1-1.7-.1zM101.2 82.3v.4M101.5 83.9v1.8"/>
<path d="M102.6 81.7a2.91 2.91 0 0 0-2.1 .2M102.6 81.7l2.5 .7M103.6 83.7l-2.1 .2M103.6 85.5l-2.1 .2M103.6 83.7v1.8M104.2 90.5l-3.8 .4M104.2 85.1v5.4M105 90l-.8 .5M105 90l-.1 15.5 6.7-4.8M105.5 82.4h-.4M105.5 82.4l-1.9 1.3M111.6 97.9l.7 1.5"/>
<path d="M111.6 84.5v16.1M111.6 84.9l.1 .2M112.3 99.4v7.1l-8.1 5.8M112.3 99.4l-.7 .5v-.2M118.1 89.1l-.1 .2-6.4 4.5M118.1 89v.1M118.1 89.1l-6.5 4.6M118.5 90.8v.1M118.5 90h.3l.1 .3M118.5 90.9v.2M118.5 90.9l-6.9 4.9M118.6 88.4l-.2-.4-.4-.1-6.4 4.6"/>
<path d="M118.6 88.4l-.1 .2-6.9 5M118.6 88.4l-7 5M118.9 90.3v.2l-7.3 5.1M118.9 90.3l-7.3 5.2M119.2 89.4l-.1-.3-.4-.2-7.1 5M119.2 89.4l-.1 .2-7.5 5.3M119.2 89.4l-7.6 5.4M119.2 91.1l-.1-.3h-.3l-7.2 5.2M119.2 91.1l-7.6 5.5M119.2 91.1l-7.6 5.4M168.2 81.8l16.9 4.7M172 94.4l-.1 .1v6.4l.1 .1"/>
<path d="M172 94.4l1.5 .4M172 94.4v6.6M173.2 93.1v1.3l.3 .3M173.2 93.6l-1.2 .8M173.4 86.6a4.2 4.2 0 0 0 2.8 3.3 21.1 21.1 0 0 0 13.5 .8M173.4 86.1v7.6a3 3 0 0 0 1.4 3.4 14.5 14.5 0 0 0 7.8 2.3v-1.6h3v1.5M173.4 92.9l-.2 .2 .2 .3M173.4 94.7l.1 .1M173.5 97.4v6.4l.1 .1M173.5 97.2l.1 .4M173.5 97.2l3.1 .8M173.6 97.6l9.6 2.6"/>
<path d="M173.6 97.6v6.3M174.3 96.6l-.8 .6M180.4 99.1l3.1 .9M182.7 98.6l-.1 .1M182.7 97.8l.1 .9M182.8 97.8v.9M182.9 98.8a2.25 2.25 0 0 0 2.4 0M183.5 100l-.3 .2M183.5 100v6.5M183.6 97.8h1.1M184.7 99.1l-1.2 .9M185.1 82.3v4.2"/>
<path d="M185.1 99v6.3M185.5 98.6l.1 .2M185.5 97.8v.7a1.97 1.97 0 0 1-2.7 .2M185.5 98.6v.1M185.6 97.8v1.5M187.1 99.2v5.9M188.5 99l1.2 .3M189.7 99.3l.4 .2M189.7 99.3v6.5M190.1 99.5l-.1 6.3M191.6 98l-1.9 1.3M193 97.2a14.9 14.9 0 0 1-7.4 2.1"/>
<path d="M193 91.6v5.6M193.8 85.6a11.6 11.6 0 0 1-8.7 .9M193.8 81.4a11.6 11.6 0 0 1-8.7 .9M193.8 81.4v4.2M194.3 98.8l1.6 .4M194.5 98.5l.6-.5a.93 .93 0 0 1 .8 1.2 2.9 2.9 0 0 1-1.4 2.7h-.3a2.74 2.74 0 0 1 .3-3.4zM194.6 94.7h.1M194.6 92.9l.1 .2-.1 .2M194.6 94.6l1.3 .3M194.7 92l-.1 3.3a3.5 3.5 0 0 1-1.6 1.9M194.7 93.1v1.3l-.1 .3M195.9 94.9l.1 .4"/>
<path d="M195.9 94.9l-1.9 1.4M196 95.3l-5.9 4.2M196 95.3v6.3M196 95.2v6.4M196 99l1.3 .3 .5 1M196.8 85.5l4 1.1M196.8 85.5v4.3l4 1.1M198.7 84.5a.85 .85 0 0 0 .8 1l.6 .1a2.45 2.45 0 0 0 2.6-.8v-.3M198.9 82.8v1.5a1.8 1.8 0 0 0 2.1 .8 1.33 1.33 0 0 0 1.4-.8v-1.5M199.1 84.7a2.74 2.74 0 0 0 3.1 0M199.3 82.3l-.3 .4a.86 .86 0 0 0 .9 .8 2.4 2.4 0 0 0 2.5-.6v-.3l-.4-.3M199.4 82.3a2.56 2.56 0 0 1 2.8 .3 1.02 1.02 0 0 1-1 .8 2.28 2.28 0 0 1-2.1-.6z"/>
<path d="M199.7 80.1h.1M199.8 82.7a1.12 1.12 0 0 0 1.7 0M199.8 82.7l.2 .2M200 80.2h.1M200.3 82.3l.8 .1M200.3 82.3l-.5 .4M200.3 82.3v.7M200.3 80.3h.1M200.6 80.3a1.29 1.29 0 0 1 .4-1.9 1.29 1.29 0 0 0-.4 2M200.8 86.6v4.3M200.9 80.4h.1M201.1 80.5l-7.3 5.1"/>
<path d="M201.1 82.4l.4 .3M201.1 82.4v.6M201.5 80.6h.1M201.5 82.7l-.2 .2M201.8 80.7h.1M202.4 80.8a1.23 1.23 0 0 1 .4-1.9l-.1-.1a1.3 1.3 0 0 0-.3 2.1M202.4 84.1l.2 .2a.84 .84 0 0 1-.8 .9 3.6 3.6 0 0 1-3-.4l-.1-.5 .2-.3-2.1 1.5M202.7 80.9h.1M203.6 80.6a1.1 1.1 0 0 1 .7-1.3 1.18 1.18 0 0 0-.7 1.4M210.6 80.5a2.78 2.78 0 0 0-.7 2.9M210.6 83.9l-9.8 7M211.1 80.2a1 1 0 0 0-1.3 .7l-.3 .6a2.79 2.79 0 0 0 .1 2.3l.4 .2"/>
<path d="M211.5 80.5l-.3-.3a1.9 1.9 0 0 0-1.6 1.9 1.5 1.5 0 0 0 .5 1.9l.5-.1M211.9 83.1v.1M212 81.4l.6-.5 .2 .1a2.38 2.38 0 0 1-.4 2.9l-.5 .2a1.82 1.82 0 0 1-.1-2.4zM212.3 81.8l.2-.1 .2 .2zM212.3 81.8a1.49 1.49 0 0 0-.4 1.4M212.7 80.8l-1.6-.4a2.32 2.32 0 0 0-1.1 3.2l1.7 .6M213.1 81.3l-.3-.4a1 1 0 0 0-1.2 .8 2.8 2.8 0 0 0-.1 2.4 .59 .59 0 0 0 .8-.1M229.3 98.8v2.8M232.4 94.3a4.3 4.3 0 0 1 4.5 0l.2 .3a.91 .91 0 0 1-.9 1 4.2 4.2 0 0 1-3.9-.5l-.1-.6zM235.9 98.1a8.7 8.7 0 0 1-6.6 .7M235.9 98.1v2.9M240.3 88.6a4.5 4.5 0 0 1 4.5 .1l.2 .2a.89 .89 0 0 1-.9 1.1l-.5 .2a3.8 3.8 0 0 1-3.4-.7l-.1-.3z"/>
<path d="M249.8 88.2l-13.9 9.9M249.8 88.2v2.8M249.8 91l-13.9 10M250.6 87.1l-.1 3.1-.7 .8M86.4 100.3l.4 1 .5 .7M86.4 100.3v7l.2 .9 .6 .8M87.2 109l13.1 3.6M87.3 102l-.1 7M98.1 112v.8a1.64 1.64 0 0 0 2.3 .3M98.2 113.1l.2 .1a1.97 1.97 0 0 0 1.9 0M99.2 105.3l1.1 .3M100.3 113.2h.1"/>
<path d="M100.3 105.6v7M100.4 112.6v.5M100.4 113.1l-.1 .1M100.6 112.6l-.2 .5M104.2 112.3l-3.9 .3M104.2 105.2l-3.9 .4M104.2 105.2l.7-.5a25.1 25.1 0 0 1-5.7 .6M104.2 105.2v7.1M111.6 100.5v.1M170.1 102.1l.5 .9M170.1 102.1v1.8l.5 .9M170.6 104.8l15.5 4.3"/>
<path d="M170.6 103v1.8M170.6 103l3 .9M171 105v4a3.2 3.2 0 0 0 .9 1.7M171.7 110.5v12.9M171.9 110.7l1.1 .3M171.9 105.2v5.5M171.9 100.8l-1.8 1.3M172 101l1.5 .4M172.6 102.1l-.1 .1a.69 .69 0 0 0 1 .5M172.6 102.1v.4M173.5 101.9l-.9 .2M183.1 106.5l3 .8"/>
<path d="M183.2 100.2l-.1 6.3M183.5 106.5h-.4M183.8 114l1.2 .3M183.8 114v-.8l-10.8-3v15.5M183.8 114v15.5M185 108.8v5.5M185.1 105.3l-1.6 1.2M185.7 105.7l.9-.1a.6 .6 0 0 1 .7 .4l-.6 .3h-.7l-.4-.3zM185.7 105.7v.4M186.1 107.3v1.8M187.1 105.1a3 3 0 0 0-2 .2M187.1 105.1l2.6 .7"/>
<path d="M188.2 108.9l-2.1 .2M188.2 107.1l-2.1 .2M188.2 107.1v1.8M188.8 113.9l-3.8 .4M188.8 108.5v5.4M189.5 113.4v15.5l6.7-4.8M190 105.8h-.3M190 105.8l-1.8 1.3M196.2 107.9v16.2M196.2 107.8l-6.7 4.8v.8l-.7 .5M197 102.7l-.1 5.5-.7 .5v-.9M197.8 100.3l-1.8 1.3"/>
<path d="M197.8 100.3v1.8l-9.6 6.8M235.9 101a9.2 9.2 0 0 1-6.6 .6M164.6 138.7l-.4 .3M165.2 139.6l-.8 .6M165.2 139.4a.36 .36 0 0 1 .6 .1 .36 .36 0 0 1-.4 .5zM171 123.7l.7-.5a3.3 3.3 0 0 0 1.3 2.5M171 123.7l.2 .8 .6 .9M171 123.7l-.1 7 .4 1.1 .5 .6M171.8 132.4l.9 .3M171.8 125.4v7M171.8 125.4l1.2 .3M173 126.5l10.8 3"/>
<path d="M173 126.5l3.8 1-.1 .1M173 125.7v.8M174 133.1h.1M176.6 131.2h.1M176.7 127.6l3.2 .9M176.7 127.6v2.3M176.8 133.8l8.1 2.3M177.2 129.5v-1.2l2.2 .6v3.7l-.6-.1M177.2 130.8h.1M177.3 128.4v1M177.3 130.7v.1M178.2 129.8v.1"/>
<path d="M178.2 129.9l-.1 .3-13.4 9.5M178.2 129.9l-13.4 9.6M178.2 132.9l1.7 .4M178.6 131.6v.2M178.6 131.8v.1M178.6 131.8l-13.4 9.5M178.6 130.8l.4 .2v.2M178.7 129.2l-.2-.4h-.3l-13.5 9.5M178.7 129.2l-.1 .3-13.4 9.5M178.7 129.2l-13.4 9.5M178.9 132.4l.5 .1M179 131.2l-13.4 9.7"/>
<path d="M179 131.2l-13.4 9.5M179.3 130.2l-.2-.4h-.4l-13.4 9.5M179.3 130.2l-.1 .3-13.4 9.5M179.3 130.2l-13.4 9.6M179.3 131.9l-.2-.3-.2 .1-13.8 9.8M179.3 131.9l-.1 .2-13.4 9.5M179.3 131.9l-13.4 9.6M179.9 128.5v4.8M180 128.4l3.8 1.1M180 128.4l-.1 .1M180 128.4v4.9h-.1M182.6 135.4v.8a1.71 1.71 0 0 0 2.4 .3"/>
<path d="M182.8 136.5l.2 .1a1.97 1.97 0 0 0 1.9 0M184.9 136.6h.1M184.9 129v7.1M185 136.1v.4M185 136.5l-.1 .1M185.1 136.1l-.1 .4M188.8 128.6l.7-.5a25.1 25.1 0 0 1-5.7 .6l1.1 .3M188.8 128.6l-3.9 .4M188.8 135.7l-3.9 .4M188.8 128.6v7.1M196.2 121.4l.4 .6 .3 .8M196.2 124.1l-6.7 4.8"/>
<path d="M196.9 122.8v7.1l-8.1 5.8M196.9 122.8l-.7 .6M164.4 140.6l-.3 .2M165.1 140.7l-.6 .4M165.2 140.7l-.8 .6M165.5 140l-.7 .5M165.6 140.1l-.9 .5M165.7 140l-.5 .4"/>
<circle cx="164.4" cy="139.3" r=".36"/>
<circle cx="165" cy="138.6" r=".36"/>
<circle cx="164.3" cy="141" r=".25"/>
<circle cx="164.6" cy="140.4" r=".26"/>
<circle cx="165" cy="141.2" r=".25"/>
<circle cx="165.4" cy="140.6" r=".25"/>
<circle cx="165.7" cy="141.4" r=".25"/>
</g>
<g font-size="8.5">
<text x="224.5" y="174.2">TOP</text>
<text x="203.2" y="182.3">TRANSMISSION</text>
<text x="198.9" y="195.5">A</text>
<text x="223.3" y="195.4">TB1</text>
<text x="256.7" y="195.4">A</text>
</g>
<g font-size="8.1">
<text x="67.6" y="8.9">2</text>
<text x="207.3" y="8.9">1</text>
<text x="4.4" y="56.1">B</text>
<text x="270.4" y="56.1">B</text>
<text x="3.7" y="164.1">A</text>
<text x="269.7" y="164.1">A</text>
<text x="67.6" y="212.4">2</text>
<text x="207.3" y="212.4">1</text>
</g>
<text font-size="6.9" x="211.9" y="160.1">RDS TABLET</text>
<g font-size="4.7">
<text x="112" y="23.4">6</text>
<text x="166.8" y="41.3">1</text>
<text x="211.9" y="37.3">5</text>
<text x="27.5" y="64">7</text>
<text x="47.5" y="77.5">3</text>
<text x="134.1" y="113.1">4</text>
<text x="212.1" y="123.8">8</text>
<text x="67.7" y="132.8">2</text>
</g>
<g font-size="3.4">
<text x="197.8" y="166">TITLE:</text>
<text x="198.7" y="188.1">SIZE</text>
<text x="207.5" y="188.1">DWG. NO.</text>
<text x="256.5" y="188.2">REV</text>
<text x="198.8" y="201.7">SCALE: 1:5</text>
<text x="217.7" y="201.8">WEIGHT:</text>
<text x="244.5" y="201.7">SHEET 2 OF 2</text>
</g>
<text font-size="3" x="14" y="213.5">SOLIDWORKS Educational Product. For Instructional Use Only.</text>
<g font-size="2.5">
<text x="176.7" y="161.3">STP</text>
<text x="186.7" y="161.4">6/8/22</text>
</g>
<text font-size="2.4" x="119.8" y="156.2">UNLESS OTHERWISE SPECIFIED:</text>
<g font-size="2.2">
<text x="119.5" y="161.8">DIMENSIONS ARE IN INCHES</text>
<text x="154.8" y="161.4">DRAWN</text>
<text x="175.4" y="156.6">NAME</text>
<text x="187.9" y="156.7">DATE</text>
<text x="119.5" y="164.4">TOLERANCES:</text>
<text x="119.5" y="167.1">FRACTIONAL</text>
<text x="154.9" y="166.3">CHECKED</text>
<text x="119.5" y="169.7">ANGULAR: MACH</text>
<text x="119.5" y="172.4">TWO PLACE DECIMAL</text>
<text x="142.6" y="169.7">BEND</text>
<text x="154.8" y="171">ENG APPR.</text>
<text x="119.5" y="175">THREE PLACE DECIMAL</text>
<text x="154.9" y="175.7">MFG APPR.</text>
<text x="154.9" y="180.4">Q.A.</text>
<text x="154.9" y="184.6">COMMENTS:</text>
</g>
<g font-size="2">
<text x="119.2" y="180.6">INTERPRET GEOMETRIC</text>
<text x="119.2" y="183.1">TOLERANCING PER:</text>
<text x="119.1" y="186.7">MATERIAL</text>
<text x="119.1" y="193.5">FINISH</text>
</g>
</svg>
